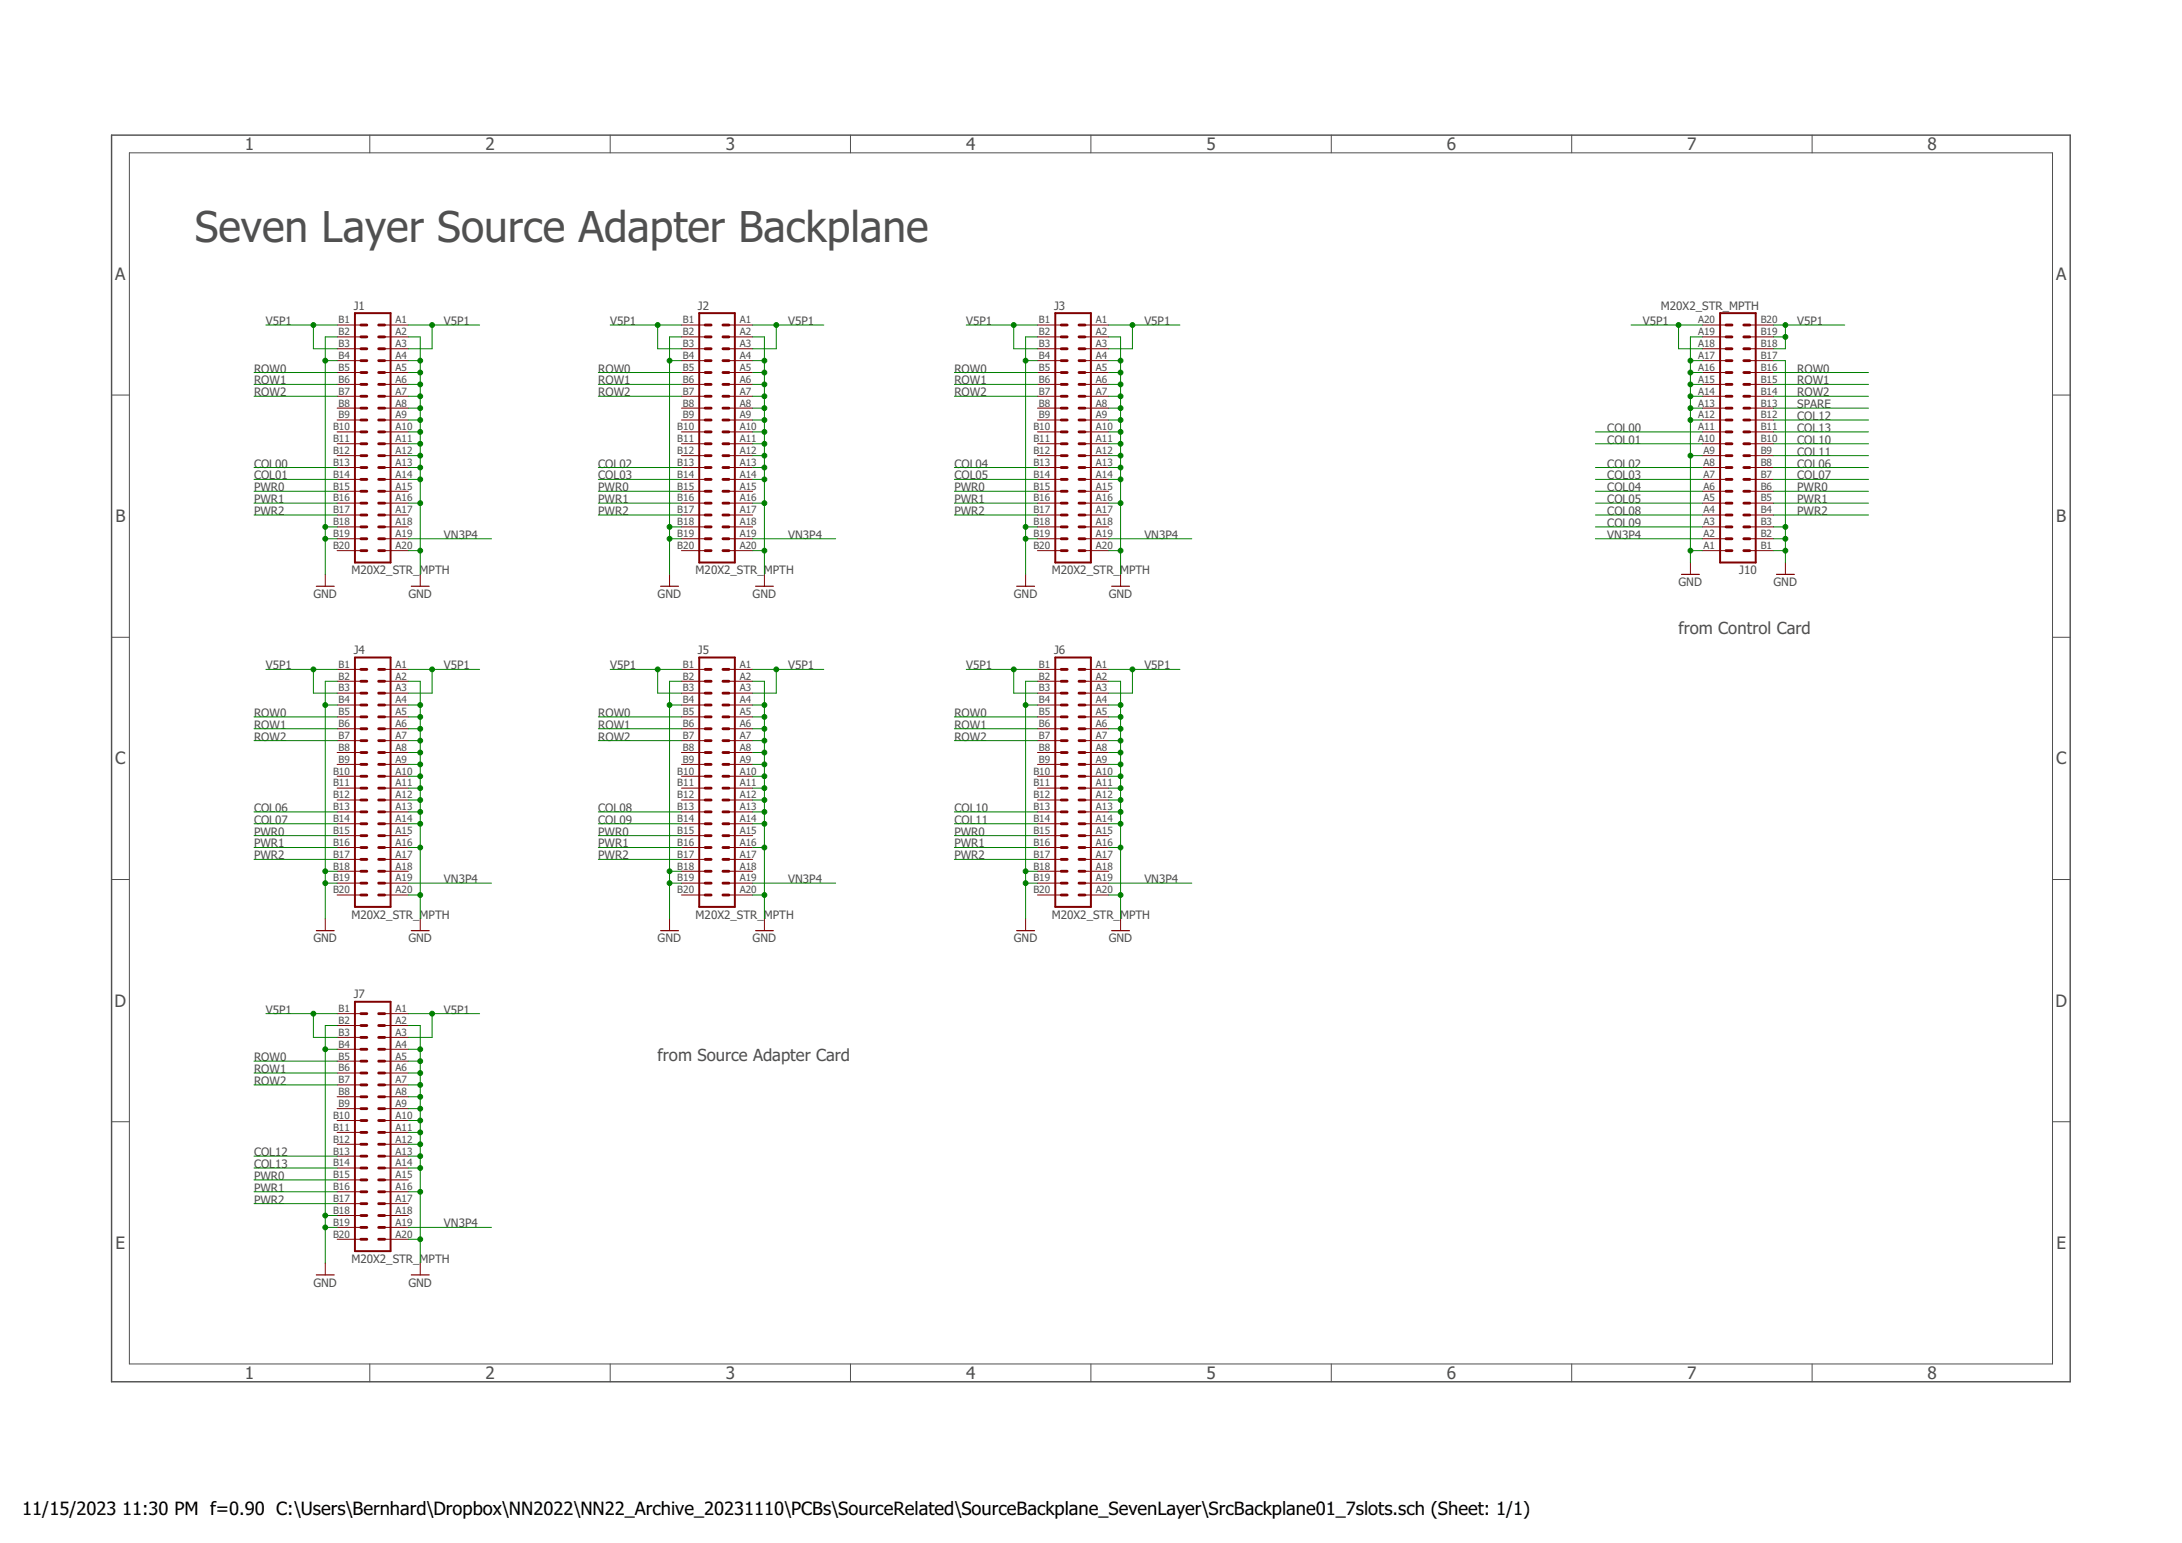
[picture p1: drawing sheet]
<svg xmlns="http://www.w3.org/2000/svg" width="420mm" height="297mm" viewBox="0 0 420 297" stroke-linecap="round" stroke-linejoin="round" font-family="sans-serif">
<path d="M21.5 26h377.1v240h-377.1z" fill="none" stroke="#505050" stroke-width=".28"/>
<g fill="none" stroke="#505050" stroke-width=".19">
<path d="M24.9 29.4h370.3v233.2h-370.3zM71.2 26v3.4M117.5 26v3.4M163.8 26v3.4M210.1 26v3.4M256.3 26v3.4M302.6 26v3.4M348.9 26v3.4M21.5 76.1h3.4M395.2 76.1h3.4M21.5 122.7h3.4M395.2 122.7h3.4"/>
<path d="M21.5 169.3h3.4M395.2 169.3h3.4M21.5 215.9h3.4M395.2 215.9h3.4M71.2 262.6v3.4M117.5 262.6v3.4M163.8 262.6v3.4M210.1 262.6v3.4M256.3 262.6v3.4M302.6 262.6v3.4M348.9 262.6v3.4"/>
</g>
<g fill="none" stroke="#800000" stroke-width=".55">
<path d="M69.5 78.6h1.1M69.5 76.3h1.1M69.5 74h1.1M69.5 71.7h1.1M69.5 69.4h1.1M69.5 67.1h1.1M69.5 64.9h1.1M69.5 62.6h1.1M72.9 78.6h1.2M72.9 76.3h1.2M72.9 74h1.2M72.9 71.7h1.2"/>
<path d="M72.9 69.4h1.2M72.9 67.1h1.2M72.9 64.9h1.2M72.9 62.6h1.2M135.8 78.6h1.1M135.8 76.3h1.1M135.8 74h1.1M135.8 71.7h1.1M135.8 69.4h1.1M135.8 67.1h1.1M135.8 64.9h1.1M135.8 62.6h1.1"/>
<path d="M139.2 78.6h1.2M139.2 76.3h1.2M139.2 74h1.2M139.2 71.7h1.2M139.2 69.4h1.2M139.2 67.1h1.2M139.2 64.9h1.2M139.2 62.6h1.2M204.3 78.6h1.2M204.3 76.3h1.2M204.3 74h1.2M204.3 71.7h1.2"/>
<path d="M204.3 69.4h1.2M204.3 67.1h1.2M204.3 64.9h1.2M204.3 62.6h1.2M207.8 78.6h1.1M207.8 76.3h1.1M207.8 74h1.1M207.8 71.7h1.1M207.8 69.4h1.1M207.8 67.1h1.1M207.8 64.9h1.1M207.8 62.6h1.1"/>
<path d="M332.4 78.6h1.1M332.4 76.3h1.1M332.4 74h1.1M332.4 71.7h1.1M332.4 69.4h1.1M332.4 67.1h1.1M332.4 64.9h1.1M332.4 62.6h1.1M335.8 78.6h1.1M335.8 76.3h1.1M335.8 74h1.1M335.8 71.7h1.1"/>
<path d="M335.8 69.4h1.1M335.8 67.1h1.1M335.8 64.9h1.1M335.8 62.6h1.1M69.5 99.1h1.1M69.5 96.9h1.1M69.5 94.6h1.1M69.5 92.3h1.1M69.5 90h1.1M69.5 87.7h1.1M69.5 85.4h1.1M69.5 80.9h1.1"/>
<path d="M69.5 83.1h1.1M72.9 99.1h1.2M72.9 96.9h1.2M72.9 94.6h1.2M72.9 92.3h1.2M72.9 90h1.2M72.9 87.7h1.2M72.9 85.4h1.2M72.9 80.9h1.2M72.9 83.1h1.2M135.8 99.1h1.1M135.8 96.9h1.1"/>
<path d="M135.8 94.6h1.1M135.8 92.3h1.1M135.8 90h1.1M135.8 87.7h1.1M135.8 85.4h1.1M135.8 80.9h1.1M135.8 83.1h1.1M139.2 99.1h1.2M139.2 96.9h1.2M139.2 94.6h1.2M139.2 92.3h1.2M139.2 90h1.2"/>
<path d="M139.2 87.7h1.2M139.2 85.4h1.2M139.2 80.9h1.2M139.2 83.1h1.2M204.3 99.1h1.2M204.3 96.9h1.2M204.3 94.6h1.2M204.3 92.3h1.2M204.3 90h1.2M204.3 87.7h1.2M204.3 85.4h1.2M204.3 80.9h1.2"/>
<path d="M204.3 83.1h1.2M207.8 99.1h1.1M207.8 96.9h1.1M207.8 94.6h1.1M207.8 92.3h1.1M207.8 90h1.1M207.8 87.7h1.1M207.8 85.4h1.1M207.8 80.9h1.1M207.8 83.1h1.1M332.4 99.1h1.1M332.4 96.9h1.1"/>
<path d="M332.4 94.6h1.1M332.4 92.3h1.1M332.4 90h1.1M332.4 87.7h1.1M332.4 85.4h1.1M332.4 80.9h1.1M332.4 83.1h1.1M335.8 99.1h1.1M335.8 96.9h1.1M335.8 94.6h1.1M335.8 92.3h1.1M335.8 90h1.1"/>
<path d="M335.8 87.7h1.1M335.8 85.4h1.1M335.8 80.9h1.1M335.8 83.1h1.1M69.5 101.4h1.1M69.5 103.7h1.1M69.5 106h1.1M72.9 101.4h1.2M72.9 103.7h1.2M72.9 106h1.2M135.8 101.4h1.1M135.8 103.7h1.1"/>
<path d="M135.8 106h1.1M139.2 101.4h1.2M139.2 103.7h1.2M139.2 106h1.2M204.3 101.4h1.2M204.3 103.7h1.2M204.3 106h1.2M207.8 101.4h1.1M207.8 103.7h1.1M207.8 106h1.1M332.4 101.4h1.1M332.4 103.7h1.1"/>
<path d="M332.4 106h1.1M335.8 101.4h1.1M335.8 103.7h1.1M335.8 106h1.1M69.5 133.4h1.1M69.5 131.1h1.1M69.5 128.9h1.1M69.5 135.7h1.1M69.5 138h1.1M72.9 133.4h1.2M72.9 131.1h1.2M72.9 128.9h1.2"/>
<path d="M72.9 135.7h1.2M72.9 138h1.2M135.8 133.4h1.1M135.8 131.1h1.1M135.8 128.9h1.1M135.8 135.7h1.1M135.8 138h1.1M139.2 133.4h1.2M139.2 131.1h1.2M139.2 128.9h1.2M139.2 135.7h1.2M139.2 138h1.2"/>
<path d="M204.3 133.4h1.2M204.3 131.1h1.2M204.3 128.9h1.2M204.3 135.7h1.2M204.3 138h1.2M207.8 133.4h1.1M207.8 131.1h1.1M207.8 128.9h1.1M207.8 135.7h1.1M207.8 138h1.1M69.5 140.3h1.1M69.5 142.6h1.1"/>
<path d="M69.5 144.9h1.1M69.5 147.2h1.1M69.5 149.4h1.1M69.5 156.3h1.1M69.5 154h1.1M69.5 151.7h1.1M69.5 158.6h1.1M72.9 140.3h1.2M72.9 142.6h1.2M72.9 144.9h1.2M72.9 147.2h1.2M72.9 149.4h1.2"/>
<path d="M72.9 156.3h1.2M72.9 154h1.2M72.9 151.7h1.2M72.9 158.6h1.2M135.8 140.3h1.1M135.8 142.6h1.1M135.8 144.9h1.1M135.8 147.2h1.1M135.8 149.4h1.1M135.8 156.3h1.1M135.8 154h1.1M135.8 151.7h1.1"/>
<path d="M135.8 158.6h1.1M139.2 140.3h1.2M139.2 142.6h1.2M139.2 144.9h1.2M139.2 147.2h1.2M139.2 149.4h1.2M139.2 156.3h1.2M139.2 154h1.2M139.2 151.7h1.2M139.2 158.6h1.2M204.3 140.3h1.2M204.3 142.6h1.2"/>
<path d="M204.3 144.9h1.2M204.3 147.2h1.2M204.3 149.4h1.2M204.3 156.3h1.2M204.3 154h1.2M204.3 151.7h1.2M204.3 158.6h1.2M207.8 140.3h1.1M207.8 142.6h1.1M207.8 144.9h1.1M207.8 147.2h1.1M207.8 149.4h1.1"/>
<path d="M207.8 156.3h1.1M207.8 154h1.1M207.8 151.7h1.1M207.8 158.6h1.1M69.5 160.9h1.1M69.5 163.2h1.1M69.5 165.4h1.1M69.5 167.7h1.1M69.5 170h1.1M69.5 172.3h1.1M72.9 160.9h1.2M72.9 163.2h1.2"/>
<path d="M72.9 165.4h1.2M72.9 167.7h1.2M72.9 170h1.2M72.9 172.3h1.2M135.8 160.9h1.1M135.8 163.2h1.1M135.8 165.4h1.1M135.8 167.7h1.1M135.8 170h1.1M135.8 172.3h1.1M139.2 160.9h1.2M139.2 163.2h1.2"/>
<path d="M139.2 165.4h1.2M139.2 167.7h1.2M139.2 170h1.2M139.2 172.3h1.2M204.3 160.9h1.2M204.3 163.2h1.2M204.3 165.4h1.2M204.3 167.7h1.2M204.3 170h1.2M204.3 172.3h1.2M207.8 160.9h1.1M207.8 163.2h1.1"/>
<path d="M207.8 165.4h1.1M207.8 167.7h1.1M207.8 170h1.1M207.8 172.3h1.1M69.5 199.7h1.1M69.5 197.4h1.1M69.5 195.1h1.1M72.9 199.7h1.2M72.9 197.4h1.2M72.9 195.1h1.2M69.5 202h1.1M69.5 204.3h1.1"/>
<path d="M69.5 206.6h1.1M69.5 208.9h1.1M69.5 211.1h1.1M69.5 213.4h1.1M69.5 215.7h1.1M69.5 218h1.1M72.9 202h1.2M72.9 204.3h1.2M72.9 206.6h1.2M72.9 208.9h1.2M72.9 211.1h1.2M72.9 213.4h1.2"/>
<path d="M72.9 215.7h1.2M72.9 218h1.2M69.5 222.6h1.1M69.5 220.3h1.1M69.5 224.9h1.1M69.5 227.1h1.1M69.5 229.4h1.1M69.5 231.7h1.1M69.5 234h1.1M69.5 236.3h1.1M69.5 238.6h1.1M72.9 222.6h1.2"/>
<path d="M72.9 220.3h1.2M72.9 224.9h1.2M72.9 227.1h1.2M72.9 229.4h1.2M72.9 231.7h1.2M72.9 234h1.2M72.9 236.3h1.2M72.9 238.6h1.2"/>
</g>
<path d="M68.3 60.3h6.9v48h-6.9zM134.6 60.3h6.9v48h-6.9zM203.2 60.3h6.9v48h-6.9zM331.2 60.3h6.9v48h-6.9zM68.3 126.6h6.9v48h-6.9zM134.6 126.6h6.9v48h-6.9zM203.2 126.6h6.9v48h-6.9zM68.3 192.8h6.9v48.1h-6.9z" fill="none" stroke="#800000" stroke-width=".38"/>
<g fill="none" stroke="#800000" stroke-width=".19">
<path d="M64.9 78.6h4.6M64.9 76.3h4.6M64.9 74h4.6M64.9 71.7h4.6M64.9 69.4h4.6M64.9 67.1h4.6M64.9 64.9h4.6M64.9 62.6h4.6M74.1 78.6h4.5M74.1 76.3h4.5M74.1 74h4.5M74.1 71.7h4.5"/>
<path d="M74.1 69.4h4.5M74.1 67.1h4.5M74.1 64.9h4.5M74.1 62.6h4.5M131.2 78.6h4.6M131.2 76.3h4.6M131.2 74h4.6M131.2 71.7h4.6M131.2 69.4h4.6M131.2 67.1h4.6M131.2 64.9h4.6M131.2 62.6h4.6"/>
<path d="M140.4 78.6h4.5M140.4 76.3h4.5M140.4 74h4.5M140.4 71.7h4.5M140.4 69.4h4.5M140.4 67.1h4.5M140.4 64.9h4.5M140.4 62.6h4.5M199.8 78.6h4.5M199.8 76.3h4.5M199.8 74h4.5M199.8 71.7h4.5"/>
<path d="M199.8 69.4h4.5M199.8 67.1h4.5M199.8 64.9h4.5M199.8 62.6h4.5M208.9 78.6h4.6M208.9 76.3h4.6M208.9 74h4.6M208.9 71.7h4.6M208.9 69.4h4.6M208.9 67.1h4.6M208.9 64.9h4.6M208.9 62.6h4.6"/>
<path d="M327.8 78.6h4.6M327.8 76.3h4.6M327.8 74h4.6M327.8 71.7h4.6M327.8 69.4h4.6M327.8 67.1h4.6M327.8 64.9h4.6M327.8 62.6h4.6M336.9 78.6h4.6M336.9 76.3h4.6M336.9 74h4.6M336.9 71.7h4.6"/>
<path d="M336.9 69.4h4.6M336.9 67.1h4.6M336.9 64.9h4.6M336.9 62.6h4.6M64.9 99.1h4.6M64.9 96.9h4.6M64.9 94.6h4.6M64.9 92.3h4.6M64.9 90h4.6M64.9 87.7h4.6M64.9 85.4h4.6M64.9 83.1h4.6"/>
<path d="M64.9 80.9h4.6M74.1 99.1h4.5M74.1 96.9h4.5M74.1 94.6h4.5M74.1 92.3h4.5M74.1 90h4.5M74.1 87.7h4.5M74.1 85.4h4.5M74.1 83.1h4.5M74.1 80.9h4.5M131.2 99.1h4.6M131.2 96.9h4.6"/>
<path d="M131.2 94.6h4.6M131.2 92.3h4.6M131.2 90h4.6M131.2 87.7h4.6M131.2 85.4h4.6M131.2 83.1h4.6M131.2 80.9h4.6M140.4 99.1h4.5M140.4 96.9h4.5M140.4 94.6h4.5M140.4 92.3h4.5M140.4 90h4.5"/>
<path d="M140.4 87.7h4.5M140.4 85.4h4.5M140.4 83.1h4.5M140.4 80.9h4.5M199.8 99.1h4.5M199.8 96.9h4.5M199.8 94.6h4.5M199.8 92.3h4.5M199.8 90h4.5M199.8 87.7h4.5M199.8 85.4h4.5M199.8 83.1h4.5"/>
<path d="M199.8 80.9h4.5M208.9 99.1h4.6M208.9 96.9h4.6M208.9 94.6h4.6M208.9 92.3h4.6M208.9 90h4.6M208.9 87.7h4.6M208.9 85.4h4.6M208.9 83.1h4.6M208.9 80.9h4.6M327.8 99.1h4.6M327.8 96.9h4.6"/>
<path d="M327.8 94.6h4.6M327.8 92.3h4.6M327.8 90h4.6M327.8 87.7h4.6M327.8 85.4h4.6M327.8 83.1h4.6M327.8 80.9h4.6M336.9 99.1h4.6M336.9 96.9h4.6M336.9 94.6h4.6M336.9 92.3h4.6M336.9 90h4.6"/>
<path d="M336.9 87.7h4.6M336.9 85.4h4.6M336.9 83.1h4.6M336.9 80.9h4.6M62.6 110.6v2.3M64.9 106h4.6M64.9 103.7h4.6M64.9 101.4h4.6M74.1 106h4.5M74.1 103.7h4.5M74.1 101.4h4.5M80.9 110.6v2.3"/>
<path d="M128.9 110.6v2.3M131.2 106h4.6M131.2 103.7h4.6M131.2 101.4h4.6M140.4 106h4.5M140.4 103.7h4.5M140.4 101.4h4.5M147.2 110.6v2.3M197.5 110.6v2.3M199.8 106h4.5M199.8 103.7h4.5M199.8 101.4h4.5"/>
<path d="M208.9 106h4.6M208.9 103.7h4.6M208.9 101.4h4.6M215.8 110.6v2.3M325.5 108.3v2.3M327.8 106h4.6M327.8 103.7h4.6M327.8 101.4h4.6M336.9 106h4.6M336.9 103.7h4.6M336.9 101.4h4.6M343.8 108.3v2.3"/>
<path d="M64.9 128.9h4.6M64.9 131.1h4.6M64.9 133.4h4.6M64.9 135.7h4.6M64.9 138h4.6M74.1 128.9h4.5M74.1 131.1h4.5M74.1 133.4h4.5M74.1 135.7h4.5M74.1 138h4.5M131.2 128.9h4.6M131.2 131.1h4.6"/>
<path d="M131.2 133.4h4.6M131.2 135.7h4.6M131.2 138h4.6M140.4 128.9h4.5M140.4 131.1h4.5M140.4 133.4h4.5M140.4 135.7h4.5M140.4 138h4.5M199.8 128.9h4.5M199.8 131.1h4.5M199.8 133.4h4.5M199.8 135.7h4.5"/>
<path d="M199.8 138h4.5M208.9 128.9h4.6M208.9 131.1h4.6M208.9 133.4h4.6M208.9 135.7h4.6M208.9 138h4.6M64.9 140.3h4.6M64.9 142.6h4.6M64.9 144.9h4.6M64.9 147.2h4.6M64.9 149.4h4.6M64.9 151.7h4.6"/>
<path d="M64.9 154h4.6M64.9 156.3h4.6M64.9 158.6h4.6M74.1 140.3h4.5M74.1 142.6h4.5M74.1 144.9h4.5M74.1 147.2h4.5M74.1 149.4h4.5M74.1 151.7h4.5M74.1 154h4.5M74.1 156.3h4.5M74.1 158.6h4.5"/>
<path d="M131.2 140.3h4.6M131.2 142.6h4.6M131.2 144.9h4.6M131.2 147.2h4.6M131.2 149.4h4.6M131.2 151.7h4.6M131.2 154h4.6M131.2 156.3h4.6M131.2 158.6h4.6M140.4 140.3h4.5M140.4 142.6h4.5M140.4 144.9h4.5"/>
<path d="M140.4 147.2h4.5M140.4 149.4h4.5M140.4 151.7h4.5M140.4 154h4.5M140.4 156.3h4.5M140.4 158.6h4.5M199.8 140.3h4.5M199.8 142.6h4.5M199.8 144.9h4.5M199.8 147.2h4.5M199.8 149.4h4.5M199.8 151.7h4.5"/>
<path d="M199.8 154h4.5M199.8 156.3h4.5M199.8 158.6h4.5M208.9 140.3h4.6M208.9 142.6h4.6M208.9 144.9h4.6M208.9 147.2h4.6M208.9 149.4h4.6M208.9 151.7h4.6M208.9 154h4.6M208.9 156.3h4.6M208.9 158.6h4.6"/>
<path d="M62.6 176.9v2.3M64.9 160.9h4.6M64.9 163.2h4.6M64.9 165.4h4.6M64.9 167.7h4.6M64.9 170h4.6M64.9 172.3h4.6M74.1 160.9h4.5M74.1 163.2h4.5M74.1 165.4h4.5M74.1 167.7h4.5M74.1 170h4.5"/>
<path d="M74.1 172.3h4.5M80.9 176.9v2.3M128.9 176.9v2.3M131.2 160.9h4.6M131.2 163.2h4.6M131.2 165.4h4.6M131.2 167.7h4.6M131.2 170h4.6M131.2 172.3h4.6M140.4 160.9h4.5M140.4 163.2h4.5M140.4 165.4h4.5"/>
<path d="M140.4 167.7h4.5M140.4 170h4.5M140.4 172.3h4.5M147.2 176.9v2.3M197.5 176.9v2.3M199.8 160.9h4.5M199.8 163.2h4.5M199.8 165.4h4.5M199.8 167.7h4.5M199.8 170h4.5M199.8 172.3h4.5M208.9 160.9h4.6"/>
<path d="M208.9 163.2h4.6M208.9 165.4h4.6M208.9 167.7h4.6M208.9 170h4.6M208.9 172.3h4.6M215.8 176.9v2.3M64.9 195.1h4.6M64.9 197.4h4.6M64.9 199.7h4.6M74.1 195.1h4.5M74.1 197.4h4.5M74.1 199.7h4.5"/>
<path d="M64.9 202h4.6M64.9 204.3h4.6M64.9 206.6h4.6M64.9 208.9h4.6M64.9 211.1h4.6M64.9 213.4h4.6M64.9 215.7h4.6M64.9 218h4.6M74.1 202h4.5M74.1 204.3h4.5M74.1 206.6h4.5M74.1 208.9h4.5"/>
<path d="M74.1 211.1h4.5M74.1 213.4h4.5M74.1 215.7h4.5M74.1 218h4.5M64.9 220.3h4.6M64.9 222.6h4.6M64.9 224.9h4.6M64.9 227.1h4.6M64.9 229.4h4.6M64.9 231.7h4.6M64.9 234h4.6M64.9 236.3h4.6"/>
<path d="M64.9 238.6h4.6M74.1 220.3h4.5M74.1 222.6h4.5M74.1 224.9h4.5M74.1 227.1h4.5M74.1 229.4h4.5M74.1 231.7h4.5M74.1 234h4.5M74.1 236.3h4.5M74.1 238.6h4.5M62.6 243.1v2.3M80.9 243.1v2.3"/>
</g>
<g fill="none" stroke="#800000" stroke-width=".23">
<path d="M60.9 112.9h3.4M79.2 112.9h3.4M127.2 112.9h3.4M145.5 112.9h3.4M195.8 112.9h3.4M214.1 112.9h3.4M323.8 110.6h3.4M342.1 110.6h3.4M60.9 179.2h3.4M79.2 179.2h3.4M127.2 179.2h3.4M145.5 179.2h3.4"/>
<path d="M195.8 179.2h3.4M214.1 179.2h3.4M60.9 245.4h3.4M79.2 245.4h3.4"/>
</g>
<g fill="none" stroke="#008000" stroke-width=".19">
<path d="M48.9 71.7h16M48.9 74h16M48.9 76.3h16M51.2 62.6h13.7M60.3 62.6v4.5h4.6M62.6 69.4h2.3M64.9 64.9h-2.3v45.7M78.6 64.9h2.3v45.7M78.6 69.4h2.3M78.6 71.7h2.3M78.6 74h2.3M78.6 76.3h2.3"/>
<path d="M78.6 78.6h2.3M78.6 62.6h13.8M83.2 62.6v4.5h-4.6M115.2 71.7h16M115.2 74h16M115.2 76.3h16M117.5 62.6h13.7M126.6 62.6v4.5h4.6M128.9 69.4h2.3M131.2 64.9h-2.3v45.7M144.9 64.9h2.3v45.7M144.9 69.4h2.3"/>
<path d="M144.9 71.7h2.3M144.9 74h2.3M144.9 76.3h2.3M144.9 78.6h2.3M144.9 62.6h13.7M149.5 62.6v4.5h-4.6M183.8 71.7h16M183.8 74h16M183.8 76.3h16M186.1 62.6h13.7M195.2 62.6v4.5h4.6M197.5 69.4h2.3"/>
<path d="M199.8 64.9h-2.3v45.7M213.5 64.9h2.3v45.7M213.5 69.4h2.3M213.5 71.7h2.3M213.5 74h2.3M213.5 76.3h2.3M213.5 78.6h2.3M213.5 62.6h13.7M218.1 62.6v4.5h-4.6M314.1 62.6h13.7M323.2 62.6v4.5h4.6M325.5 69.4h2.3"/>
<path d="M325.5 71.7h2.3M325.5 74h2.3M325.5 76.3h2.3M325.5 78.6h2.3M327.8 64.9h-2.3v43.4M341.5 64.9h2.3M341.5 69.4h2.3v38.9M341.5 71.7h18.3M341.5 74h18.3M341.5 76.3h18.3M341.5 78.6h18.3M341.5 62.6h13.7"/>
<path d="M343.8 62.6v4.5h-2.3M48.9 90h16M48.9 96.9h16M48.9 92.3h16M48.9 94.6h16M48.9 99.1h16M78.6 87.7h2.3M78.6 80.9h2.3M78.6 85.4h2.3M78.6 90h2.3M78.6 96.9h2.3M78.6 92.3h2.3"/>
<path d="M78.6 83.1h2.3M115.2 90h16M115.2 96.9h16M115.2 92.3h16M115.2 94.6h16M115.2 99.1h16M144.9 87.7h2.3M144.9 80.9h2.3M144.9 85.4h2.3M144.9 90h2.3M144.9 96.9h2.3M144.9 92.3h2.3"/>
<path d="M144.9 83.1h2.3M183.8 90h16M183.8 96.9h16M183.8 92.3h16M183.8 94.6h16M183.8 99.1h16M213.5 87.7h2.3M213.5 80.9h2.3M213.5 85.4h2.3M213.5 90h2.3M213.5 96.9h2.3M213.5 92.3h2.3"/>
<path d="M213.5 83.1h2.3M307.2 85.4h20.6M307.2 90h20.6M307.2 96.9h20.6M307.2 92.3h20.6M307.2 83.1h20.6M307.2 94.6h20.6M307.2 99.1h20.6M325.5 87.7h2.3M325.5 80.9h2.3M341.5 87.7h18.3M341.5 80.9h18.3"/>
<path d="M341.5 85.4h18.3M341.5 90h18.3M341.5 96.9h18.3M341.5 92.3h18.3M341.5 83.1h18.3M341.5 94.6h18.3M341.5 99.1h18.3M62.6 101.4h2.3M62.6 103.7h2.3M78.6 106h2.3M78.6 103.7h16M128.9 101.4h2.3"/>
<path d="M128.9 103.7h2.3M144.9 106h2.3M144.9 103.7h16M197.5 101.4h2.3M197.5 103.7h2.3M213.5 106h2.3M213.5 103.7h16M307.2 101.4h20.6M307.2 103.7h20.6M325.5 106h2.3M341.5 106h2.3M341.5 101.4h2.3"/>
<path d="M341.5 103.7h2.3M48.9 138h16M51.2 128.9h13.7M60.3 128.9v4.5h4.6M62.6 135.7h2.3M64.9 131.1h-2.3v45.8M78.6 131.1h2.3v45.8M78.6 135.7h2.3M78.6 138h2.3M78.6 128.9h13.8M83.2 128.9v4.5h-4.6M115.2 138h16"/>
<path d="M117.5 128.9h13.7M126.6 128.9v4.5h4.6M128.9 135.7h2.3M131.2 131.1h-2.3v45.8M144.9 131.1h2.3v45.8M144.9 135.7h2.3M144.9 138h2.3M144.9 128.9h13.7M149.5 128.9v4.5h-4.6M183.8 138h16M186.1 128.9h13.7M195.2 128.9v4.5h4.6"/>
<path d="M197.5 135.7h2.3M199.8 131.1h-2.3v45.8M213.5 131.1h2.3v45.8M213.5 135.7h2.3M213.5 138h2.3M213.5 128.9h13.7M218.1 128.9v4.5h-4.6M48.9 140.3h16M48.9 142.6h16M48.9 156.3h16M48.9 158.6h16M78.6 140.3h2.3"/>
<path d="M78.6 142.6h2.3M78.6 151.7h2.3M78.6 156.3h2.3M78.6 158.6h2.3M78.6 149.4h2.3M78.6 147.2h2.3M78.6 144.9h2.3M78.6 154h2.3M115.2 140.3h16M115.2 142.6h16M115.2 156.3h16M115.2 158.6h16"/>
<path d="M144.9 140.3h2.3M144.9 142.6h2.3M144.9 151.7h2.3M144.9 156.3h2.3M144.9 158.6h2.3M144.9 149.4h2.3M144.9 147.2h2.3M144.9 144.9h2.3M144.9 154h2.3M183.8 140.3h16M183.8 142.6h16M183.8 156.3h16"/>
<path d="M183.8 158.6h16M213.5 140.3h2.3M213.5 142.6h2.3M213.5 151.7h2.3M213.5 156.3h2.3M213.5 158.6h2.3M213.5 149.4h2.3M213.5 147.2h2.3M213.5 144.9h2.3M213.5 154h2.3M48.9 163.2h16M48.9 160.9h16"/>
<path d="M48.9 165.4h16M62.6 170h2.3M62.6 167.7h2.3M78.6 170h16M78.6 163.2h2.3M78.6 172.3h2.3M115.2 163.2h16M115.2 160.9h16M115.2 165.4h16M128.9 170h2.3M128.9 167.7h2.3M144.9 170h16"/>
<path d="M144.9 163.2h2.3M144.9 172.3h2.3M183.8 163.2h16M183.8 160.9h16M183.8 165.4h16M197.5 170h2.3M197.5 167.7h2.3M213.5 170h16M213.5 163.2h2.3M213.5 172.3h2.3M51.2 195.1h13.7M60.3 195.1v4.6h4.6"/>
<path d="M64.9 197.4h-2.3v45.7M78.6 197.4h2.3v45.7M78.6 195.1h13.8M83.2 195.1v4.6h-4.6M48.9 206.6h16M48.9 208.9h16M48.9 204.3h16M62.6 202h2.3M78.6 202h2.3M78.6 206.6h2.3M78.6 208.9h2.3M78.6 218h2.3"/>
<path d="M78.6 204.3h2.3M78.6 215.7h2.3M78.6 213.4h2.3M78.6 211.1h2.3M48.9 222.6h16M48.9 229.4h16M48.9 224.9h16M48.9 227.1h16M48.9 231.7h16M62.6 236.3h2.3M62.6 234h2.3M78.6 236.3h16"/>
<path d="M78.6 222.6h2.3M78.6 229.4h2.3M78.6 238.6h2.3M78.6 224.9h2.3M78.6 220.3h2.3"/>
</g>
<g fill="#008000" stroke="#008000" stroke-width=".19">
<circle cx="325.5" cy="106" r=".47"/>
<circle cx="325.5" cy="87.7" r=".47"/>
<circle cx="325.5" cy="69.4" r=".47"/>
<circle cx="325.5" cy="71.7" r=".47"/>
<circle cx="325.5" cy="74" r=".47"/>
<circle cx="325.5" cy="76.3" r=".47"/>
<circle cx="325.5" cy="78.6" r=".47"/>
<circle cx="325.5" cy="80.9" r=".47"/>
<circle cx="343.8" cy="103.7" r=".47"/>
<circle cx="343.8" cy="106" r=".47"/>
<circle cx="343.8" cy="101.4" r=".47"/>
<circle cx="62.6" cy="103.7" r=".47"/>
<circle cx="62.6" cy="101.4" r=".47"/>
<circle cx="62.6" cy="69.4" r=".47"/>
<circle cx="80.9" cy="74" r=".47"/>
<circle cx="80.9" cy="76.3" r=".47"/>
<circle cx="80.9" cy="85.4" r=".47"/>
<circle cx="80.9" cy="90" r=".47"/>
<circle cx="80.9" cy="96.9" r=".47"/>
<circle cx="80.9" cy="106" r=".47"/>
<circle cx="80.9" cy="69.4" r=".47"/>
<circle cx="80.9" cy="71.7" r=".47"/>
<circle cx="80.9" cy="92.3" r=".47"/>
<circle cx="80.9" cy="83.1" r=".47"/>
<circle cx="80.9" cy="80.9" r=".47"/>
<circle cx="80.9" cy="78.6" r=".47"/>
<circle cx="80.9" cy="87.7" r=".47"/>
<circle cx="128.9" cy="103.7" r=".47"/>
<circle cx="128.9" cy="101.4" r=".47"/>
<circle cx="128.9" cy="69.4" r=".47"/>
<circle cx="147.2" cy="74" r=".47"/>
<circle cx="147.2" cy="76.3" r=".47"/>
<circle cx="147.2" cy="85.4" r=".47"/>
<circle cx="147.2" cy="90" r=".47"/>
<circle cx="147.2" cy="96.9" r=".47"/>
<circle cx="147.2" cy="106" r=".47"/>
<circle cx="147.2" cy="69.4" r=".47"/>
<circle cx="147.2" cy="71.7" r=".47"/>
<circle cx="147.2" cy="92.3" r=".47"/>
<circle cx="147.2" cy="83.1" r=".47"/>
<circle cx="147.2" cy="80.9" r=".47"/>
<circle cx="147.2" cy="78.6" r=".47"/>
<circle cx="147.2" cy="87.7" r=".47"/>
<circle cx="197.5" cy="103.7" r=".47"/>
<circle cx="197.5" cy="101.4" r=".47"/>
<circle cx="197.5" cy="69.4" r=".47"/>
<circle cx="215.8" cy="74" r=".47"/>
<circle cx="215.8" cy="76.3" r=".47"/>
<circle cx="215.8" cy="85.4" r=".47"/>
<circle cx="215.8" cy="90" r=".47"/>
<circle cx="215.8" cy="96.9" r=".47"/>
<circle cx="215.8" cy="106" r=".47"/>
<circle cx="215.8" cy="69.4" r=".47"/>
<circle cx="215.8" cy="71.7" r=".47"/>
<circle cx="215.8" cy="92.3" r=".47"/>
<circle cx="215.8" cy="83.1" r=".47"/>
<circle cx="215.8" cy="80.9" r=".47"/>
<circle cx="215.8" cy="78.6" r=".47"/>
<circle cx="215.8" cy="87.7" r=".47"/>
<circle cx="62.6" cy="170" r=".47"/>
<circle cx="62.6" cy="167.7" r=".47"/>
<circle cx="62.6" cy="135.7" r=".47"/>
<circle cx="80.9" cy="140.3" r=".47"/>
<circle cx="80.9" cy="142.6" r=".47"/>
<circle cx="80.9" cy="151.7" r=".47"/>
<circle cx="80.9" cy="156.3" r=".47"/>
<circle cx="80.9" cy="163.2" r=".47"/>
<circle cx="80.9" cy="172.3" r=".47"/>
<circle cx="80.9" cy="135.7" r=".47"/>
<circle cx="80.9" cy="138" r=".47"/>
<circle cx="80.9" cy="158.6" r=".47"/>
<circle cx="80.9" cy="149.4" r=".47"/>
<circle cx="80.9" cy="147.2" r=".47"/>
<circle cx="80.9" cy="144.9" r=".47"/>
<circle cx="80.9" cy="154" r=".47"/>
<circle cx="128.9" cy="170" r=".47"/>
<circle cx="128.9" cy="167.7" r=".47"/>
<circle cx="128.9" cy="135.7" r=".47"/>
<circle cx="147.2" cy="140.3" r=".47"/>
<circle cx="147.2" cy="142.6" r=".47"/>
<circle cx="147.2" cy="151.7" r=".47"/>
<circle cx="147.2" cy="156.3" r=".47"/>
<circle cx="147.2" cy="163.2" r=".47"/>
<circle cx="147.2" cy="172.3" r=".47"/>
<circle cx="147.2" cy="135.7" r=".47"/>
<circle cx="147.2" cy="138" r=".47"/>
<circle cx="147.2" cy="158.6" r=".47"/>
<circle cx="147.2" cy="149.4" r=".47"/>
<circle cx="147.2" cy="147.2" r=".47"/>
<circle cx="147.2" cy="144.9" r=".47"/>
<circle cx="147.2" cy="154" r=".47"/>
<circle cx="197.5" cy="170" r=".47"/>
<circle cx="197.5" cy="167.7" r=".47"/>
<circle cx="197.5" cy="135.7" r=".47"/>
<circle cx="215.8" cy="140.3" r=".47"/>
<circle cx="215.8" cy="142.6" r=".47"/>
<circle cx="215.8" cy="151.7" r=".47"/>
<circle cx="215.8" cy="156.3" r=".47"/>
<circle cx="215.8" cy="163.2" r=".47"/>
<circle cx="215.8" cy="172.3" r=".47"/>
<circle cx="215.8" cy="135.7" r=".47"/>
<circle cx="215.8" cy="138" r=".47"/>
<circle cx="215.8" cy="158.6" r=".47"/>
<circle cx="215.8" cy="149.4" r=".47"/>
<circle cx="215.8" cy="147.2" r=".47"/>
<circle cx="215.8" cy="144.9" r=".47"/>
<circle cx="215.8" cy="154" r=".47"/>
<circle cx="62.6" cy="236.3" r=".47"/>
<circle cx="62.6" cy="234" r=".47"/>
<circle cx="62.6" cy="202" r=".47"/>
<circle cx="80.9" cy="206.6" r=".47"/>
<circle cx="80.9" cy="208.9" r=".47"/>
<circle cx="80.9" cy="218" r=".47"/>
<circle cx="80.9" cy="222.6" r=".47"/>
<circle cx="80.9" cy="229.4" r=".47"/>
<circle cx="80.9" cy="238.6" r=".47"/>
<circle cx="80.9" cy="202" r=".47"/>
<circle cx="80.9" cy="204.3" r=".47"/>
<circle cx="80.9" cy="224.9" r=".47"/>
<circle cx="80.9" cy="215.7" r=".47"/>
<circle cx="80.9" cy="213.4" r=".47"/>
<circle cx="80.9" cy="211.1" r=".47"/>
<circle cx="80.9" cy="220.3" r=".47"/>
<circle cx="60.3" cy="62.6" r=".47"/>
<circle cx="83.2" cy="62.6" r=".47"/>
<circle cx="126.6" cy="62.6" r=".47"/>
<circle cx="149.5" cy="62.6" r=".47"/>
<circle cx="195.2" cy="62.6" r=".47"/>
<circle cx="218.1" cy="62.6" r=".47"/>
<circle cx="60.3" cy="128.9" r=".47"/>
<circle cx="83.2" cy="128.9" r=".47"/>
<circle cx="343.8" cy="62.6" r=".47"/>
<circle cx="343.8" cy="64.9" r=".47"/>
<circle cx="323.2" cy="62.6" r=".47"/>
<circle cx="126.6" cy="128.9" r=".47"/>
<circle cx="149.5" cy="128.9" r=".47"/>
<circle cx="195.2" cy="128.9" r=".47"/>
<circle cx="218.1" cy="128.9" r=".47"/>
<circle cx="60.3" cy="195.1" r=".47"/>
<circle cx="83.2" cy="195.1" r=".47"/>
</g>
<text font-size="8.2" fill="#505050" x="37.5" y="46.6">Seven Layer Source Adapter Backplane</text>
<g font-size="3.5">
<text x="4.3" y="291.7">11/15/2023</text>
<text x="23.5" y="291.7">11:30 PM f=0.90 C:\Users\Bernhard\Dropbox\NN2022\NN22_Archive_20231110\PCBs\SourceRelated\SourceBackplane_SevenLayer\SrcBackplane01_7slots.sch (Sheet: 1/1)</text>
</g>
<g font-size="3.3" fill="#505050">
<text x="47.2" y="28.9">1</text>
<text x="93.5" y="28.9">2</text>
<text x="139.7" y="28.9">3</text>
<text x="186" y="28.9">4</text>
<text x="232.3" y="28.9">5</text>
<text x="278.6" y="28.9">6</text>
<text x="324.9" y="28.9">7</text>
<text x="371.2" y="28.9">8</text>
<text x="22.2" y="53.9">A</text>
<text x="395.9" y="53.9">A</text>
<text x="22.2" y="100.5">B</text>
<text x="396" y="100.5">B</text>
<text x="22.2" y="147.2">C</text>
<text x="395.9" y="147.2">C</text>
<text x="22.1" y="193.8">D</text>
<text x="395.8" y="193.8">D</text>
<text x="22.3" y="240.4">E</text>
<text x="396" y="240.4">E</text>
<text x="47.2" y="265.5">1</text>
<text x="93.5" y="265.5">2</text>
<text x="139.7" y="265.5">3</text>
<text x="186" y="265.5">4</text>
<text x="232.3" y="265.5">5</text>
<text x="278.6" y="265.5">6</text>
<text x="324.9" y="265.5">7</text>
<text x="371.2" y="265.5">8</text>
</g>
<g font-size="3.2" fill="#505050">
<text x="323.2" y="122">from Control Card</text>
<text x="126.6" y="204.3">from Source Adapter Card</text>
</g>
<g font-size="2.2" fill="#505050">
<text x="68.1" y="59.6">J1</text>
<text x="134.4" y="59.6">J2</text>
<text x="203" y="59.6">J3</text>
<text x="319.8" y="59.6">M20X2_STR_MPTH</text>
<text x="51.2" y="62.6">V5P1</text>
<text x="85.5" y="62.6">V5P1</text>
<text x="117.5" y="62.6">V5P1</text>
<text x="151.8" y="62.6">V5P1</text>
<text x="186.1" y="62.6">V5P1</text>
<text x="220.3" y="62.6">V5P1</text>
<text x="316.4" y="62.6">V5P1</text>
<text x="346.1" y="62.6">V5P1</text>
<text x="48.9" y="71.7">ROW0</text>
<text x="115.2" y="71.7">ROW0</text>
<text x="183.8" y="71.7">ROW0</text>
<text x="346.1" y="71.7">ROW0</text>
<text x="48.9" y="74">ROW1</text>
<text x="48.9" y="76.3">ROW2</text>
<text x="115.2" y="74">ROW1</text>
<text x="115.2" y="76.3">ROW2</text>
<text x="183.8" y="74">ROW1</text>
<text x="183.8" y="76.3">ROW2</text>
<text x="346.1" y="74">ROW1</text>
<text x="346.1" y="76.3">ROW2</text>
<text x="309.5" y="83.1">COL00</text>
<text x="346.1" y="78.6">SPARE</text>
<text x="346.1" y="80.9">COL12</text>
<text x="346.1" y="83.1">COL13</text>
<text x="309.5" y="85.4">COL01</text>
<text x="346.1" y="85.4">COL10</text>
<text x="346.1" y="87.7">COL11</text>
<text x="48.9" y="94.6">PWR0</text>
<text x="48.9" y="92.3">COL01</text>
<text x="48.9" y="90">COL00</text>
<text x="115.2" y="94.6">PWR0</text>
<text x="115.2" y="92.3">COL03</text>
<text x="115.2" y="90">COL02</text>
<text x="183.8" y="94.6">PWR0</text>
<text x="183.8" y="92.3">COL05</text>
<text x="183.8" y="90">COL04</text>
<text x="309.5" y="94.6">COL04</text>
<text x="309.5" y="92.3">COL03</text>
<text x="309.5" y="90">COL02</text>
<text x="346.1" y="94.6">PWR0</text>
<text x="346.1" y="90">COL06</text>
<text x="346.1" y="92.3">COL07</text>
<text x="48.9" y="96.9">PWR1</text>
<text x="48.9" y="99.1">PWR2</text>
<text x="115.2" y="96.9">PWR1</text>
<text x="115.2" y="99.1">PWR2</text>
<text x="183.8" y="96.9">PWR1</text>
<text x="183.8" y="99.1">PWR2</text>
<text x="309.5" y="96.9">COL05</text>
<text x="309.5" y="99.1">COL08</text>
<text x="309.5" y="101.4">COL09</text>
<text x="346.1" y="96.9">PWR1</text>
<text x="346.1" y="99.1">PWR2</text>
<text x="85.5" y="103.7">VN3P4</text>
<text x="151.8" y="103.7">VN3P4</text>
<text x="220.3" y="103.7">VN3P4</text>
<text x="309.5" y="103.7">VN3P4</text>
<text x="67.7" y="110.6">M20X2_STR_MPTH</text>
<text x="133.9" y="110.6">M20X2_STR_MPTH</text>
<text x="202.5" y="110.6">M20X2_STR_MPTH</text>
<text x="323.2" y="112.9">GND</text>
<text x="334.9" y="110.6">J10</text>
<text x="341.5" y="112.9">GND</text>
<text x="60.3" y="115.1">GND</text>
<text x="78.6" y="115.1">GND</text>
<text x="126.6" y="115.1">GND</text>
<text x="144.9" y="115.1">GND</text>
<text x="195.2" y="115.1">GND</text>
<text x="213.5" y="115.1">GND</text>
<text x="68.1" y="125.9">J4</text>
<text x="134.4" y="125.9">J5</text>
<text x="203" y="125.9">J6</text>
<text x="51.2" y="128.9">V5P1</text>
<text x="85.5" y="128.9">V5P1</text>
<text x="117.5" y="128.9">V5P1</text>
<text x="151.8" y="128.9">V5P1</text>
<text x="186.1" y="128.9">V5P1</text>
<text x="220.3" y="128.9">V5P1</text>
<text x="48.9" y="138">ROW0</text>
<text x="48.9" y="140.3">ROW1</text>
<text x="48.9" y="142.6">ROW2</text>
<text x="115.2" y="138">ROW0</text>
<text x="115.2" y="140.3">ROW1</text>
<text x="115.2" y="142.6">ROW2</text>
<text x="183.8" y="138">ROW0</text>
<text x="183.8" y="140.3">ROW1</text>
<text x="183.8" y="142.6">ROW2</text>
<text x="48.9" y="160.9">PWR0</text>
<text x="48.9" y="156.3">COL06</text>
<text x="48.9" y="158.6">COL07</text>
<text x="115.2" y="160.9">PWR0</text>
<text x="115.2" y="156.3">COL08</text>
<text x="115.2" y="158.6">COL09</text>
<text x="183.8" y="160.9">PWR0</text>
<text x="183.8" y="156.3">COL10</text>
<text x="183.8" y="158.6">COL11</text>
<text x="48.9" y="163.1">PWR1</text>
<text x="48.9" y="165.4">PWR2</text>
<text x="115.2" y="163.1">PWR1</text>
<text x="115.2" y="165.4">PWR2</text>
<text x="183.8" y="163.1">PWR1</text>
<text x="183.8" y="165.4">PWR2</text>
<text x="85.5" y="170">VN3P4</text>
<text x="151.8" y="170">VN3P4</text>
<text x="220.3" y="170">VN3P4</text>
<text x="67.7" y="176.9">M20X2_STR_MPTH</text>
<text x="133.9" y="176.9">M20X2_STR_MPTH</text>
<text x="202.5" y="176.9">M20X2_STR_MPTH</text>
<text x="60.3" y="181.4">GND</text>
<text x="78.6" y="181.4">GND</text>
<text x="126.6" y="181.4">GND</text>
<text x="144.9" y="181.4">GND</text>
<text x="195.2" y="181.4">GND</text>
<text x="213.5" y="181.4">GND</text>
<text x="51.2" y="195.1">V5P1</text>
<text x="68.1" y="192.2">J7</text>
<text x="85.5" y="195.1">V5P1</text>
<text x="48.9" y="204.3">ROW0</text>
<text x="48.9" y="206.6">ROW1</text>
<text x="48.9" y="208.9">ROW2</text>
<text x="48.9" y="227.1">PWR0</text>
<text x="48.9" y="222.6">COL12</text>
<text x="48.9" y="224.9">COL13</text>
<text x="48.9" y="229.4">PWR1</text>
<text x="48.9" y="231.7">PWR2</text>
<text x="85.5" y="236.3">VN3P4</text>
<text x="67.7" y="243.1">M20X2_STR_MPTH</text>
<text x="60.3" y="247.7">GND</text>
<text x="78.6" y="247.7">GND</text>
</g>
<g font-size="1.9" fill="#505050">
<text x="65.2" y="62.3">B1</text>
<text x="65.2" y="64.5">B2</text>
<text x="76.2" y="62.3">A1</text>
<text x="76.2" y="64.5">A2</text>
<text x="131.5" y="62.3">B1</text>
<text x="131.5" y="64.5">B2</text>
<text x="142.4" y="62.3">A1</text>
<text x="142.4" y="64.5">A2</text>
<text x="200" y="62.3">B1</text>
<text x="200" y="64.5">B2</text>
<text x="211" y="62.3">A1</text>
<text x="211" y="64.5">A2</text>
<text x="327" y="64.5">A19</text>
<text x="327" y="62.3">A20</text>
<text x="339" y="64.5">B19</text>
<text x="339" y="62.3">B20</text>
<text x="65.2" y="66.8">B3</text>
<text x="65.2" y="69.1">B4</text>
<text x="65.2" y="71.4">B5</text>
<text x="76.2" y="66.8">A3</text>
<text x="76.2" y="69.1">A4</text>
<text x="76.2" y="71.4">A5</text>
<text x="131.5" y="66.8">B3</text>
<text x="131.5" y="69.1">B4</text>
<text x="131.5" y="71.4">B5</text>
<text x="142.4" y="66.8">A3</text>
<text x="142.4" y="69.1">A4</text>
<text x="142.4" y="71.4">A5</text>
<text x="200" y="66.8">B3</text>
<text x="200" y="69.1">B4</text>
<text x="200" y="71.4">B5</text>
<text x="211" y="66.8">A3</text>
<text x="211" y="69.1">A4</text>
<text x="211" y="71.4">A5</text>
<text x="327" y="71.4">A16</text>
<text x="327" y="69.1">A17</text>
<text x="327" y="66.8">A18</text>
<text x="339" y="71.4">B16</text>
<text x="339" y="69.1">B17</text>
<text x="339" y="66.8">B18</text>
<text x="65.2" y="73.7">B6</text>
<text x="65.2" y="76">B7</text>
<text x="76.2" y="73.7">A6</text>
<text x="76.2" y="76">A7</text>
<text x="131.5" y="73.7">B6</text>
<text x="131.5" y="76">B7</text>
<text x="142.4" y="73.7">A6</text>
<text x="142.4" y="76">A7</text>
<text x="200" y="73.7">B6</text>
<text x="200" y="76">B7</text>
<text x="211" y="73.7">A6</text>
<text x="211" y="76">A7</text>
<text x="327" y="76">A14</text>
<text x="327" y="73.7">A15</text>
<text x="339" y="76">B14</text>
<text x="339" y="73.7">B15</text>
<text x="64.1" y="82.8">B10</text>
<text x="65.2" y="78.3">B8</text>
<text x="65.2" y="80.5">B9</text>
<text x="76.2" y="78.3">A8</text>
<text x="76.2" y="80.5">A9</text>
<text x="76.2" y="82.8">A10</text>
<text x="130.4" y="82.8">B10</text>
<text x="131.5" y="78.3">B8</text>
<text x="131.5" y="80.5">B9</text>
<text x="142.4" y="78.3">A8</text>
<text x="142.4" y="80.5">A9</text>
<text x="142.4" y="82.8">A10</text>
<text x="199" y="82.8">B10</text>
<text x="200" y="78.3">B8</text>
<text x="200" y="80.5">B9</text>
<text x="211" y="78.3">A8</text>
<text x="211" y="80.5">A9</text>
<text x="211" y="82.8">A10</text>
<text x="327" y="82.8">A11</text>
<text x="327" y="80.5">A12</text>
<text x="327" y="78.3">A13</text>
<text x="339" y="82.8">B11</text>
<text x="339" y="80.5">B12</text>
<text x="339" y="78.3">B13</text>
<text x="64.1" y="85.1">B11</text>
<text x="64.1" y="87.4">B12</text>
<text x="64.1" y="89.7">B13</text>
<text x="76.2" y="85.1">A11</text>
<text x="76.2" y="87.4">A12</text>
<text x="76.2" y="89.7">A13</text>
<text x="130.4" y="85.1">B11</text>
<text x="130.4" y="87.4">B12</text>
<text x="130.4" y="89.7">B13</text>
<text x="142.4" y="85.1">A11</text>
<text x="142.4" y="87.4">A12</text>
<text x="142.4" y="89.7">A13</text>
<text x="199" y="85.1">B11</text>
<text x="199" y="87.4">B12</text>
<text x="199" y="89.7">B13</text>
<text x="211" y="85.1">A11</text>
<text x="211" y="87.4">A12</text>
<text x="211" y="89.7">A13</text>
<text x="327" y="85.1">A10</text>
<text x="328" y="89.7">A8</text>
<text x="328" y="87.4">A9</text>
<text x="339" y="89.7">B8</text>
<text x="339" y="87.4">B9</text>
<text x="339" y="85.1">B10</text>
<text x="64.1" y="92">B14</text>
<text x="64.1" y="94.3">B15</text>
<text x="76.2" y="92">A14</text>
<text x="76.2" y="94.3">A15</text>
<text x="130.4" y="92">B14</text>
<text x="130.4" y="94.3">B15</text>
<text x="142.4" y="92">A14</text>
<text x="142.4" y="94.3">A15</text>
<text x="199" y="92">B14</text>
<text x="199" y="94.3">B15</text>
<text x="211" y="92">A14</text>
<text x="211" y="94.3">A15</text>
<text x="328" y="94.3">A6</text>
<text x="328" y="92">A7</text>
<text x="339" y="94.3">B6</text>
<text x="339" y="92">B7</text>
<text x="64.1" y="96.5">B16</text>
<text x="64.1" y="98.8">B17</text>
<text x="64.1" y="101.1">B18</text>
<text x="76.2" y="96.5">A16</text>
<text x="76.2" y="98.8">A17</text>
<text x="76.2" y="101.1">A18</text>
<text x="130.4" y="96.5">B16</text>
<text x="130.4" y="98.8">B17</text>
<text x="130.4" y="101.1">B18</text>
<text x="142.4" y="96.5">A16</text>
<text x="142.4" y="98.8">A17</text>
<text x="142.4" y="101.1">A18</text>
<text x="199" y="96.5">B16</text>
<text x="199" y="98.8">B17</text>
<text x="199" y="101.1">B18</text>
<text x="211" y="96.5">A16</text>
<text x="211" y="98.8">A17</text>
<text x="211" y="101.1">A18</text>
<text x="328" y="101.1">A3</text>
<text x="328" y="98.8">A4</text>
<text x="328" y="96.5">A5</text>
<text x="339" y="101.1">B3</text>
<text x="339" y="98.8">B4</text>
<text x="339" y="96.5">B5</text>
<text x="64.1" y="103.4">B19</text>
<text x="64.1" y="105.7">B20</text>
<text x="76.2" y="103.4">A19</text>
<text x="76.2" y="105.7">A20</text>
<text x="130.4" y="103.4">B19</text>
<text x="130.4" y="105.7">B20</text>
<text x="142.4" y="103.4">A19</text>
<text x="142.4" y="105.7">A20</text>
<text x="199" y="103.4">B19</text>
<text x="199" y="105.7">B20</text>
<text x="211" y="103.4">A19</text>
<text x="211" y="105.7">A20</text>
<text x="328" y="105.7">A1</text>
<text x="328" y="103.4">A2</text>
<text x="339" y="105.7">B1</text>
<text x="339" y="103.4">B2</text>
<text x="65.2" y="128.5">B1</text>
<text x="65.2" y="130.8">B2</text>
<text x="76.2" y="128.5">A1</text>
<text x="76.2" y="130.8">A2</text>
<text x="131.5" y="128.5">B1</text>
<text x="131.5" y="130.8">B2</text>
<text x="142.4" y="128.5">A1</text>
<text x="142.4" y="130.8">A2</text>
<text x="200" y="128.5">B1</text>
<text x="200" y="130.8">B2</text>
<text x="211" y="128.5">A1</text>
<text x="211" y="130.8">A2</text>
<text x="65.2" y="133.1">B3</text>
<text x="65.2" y="135.4">B4</text>
<text x="65.2" y="137.7">B5</text>
<text x="76.2" y="133.1">A3</text>
<text x="76.2" y="135.4">A4</text>
<text x="76.2" y="137.7">A5</text>
<text x="131.5" y="133.1">B3</text>
<text x="131.5" y="135.4">B4</text>
<text x="131.5" y="137.7">B5</text>
<text x="142.4" y="133.1">A3</text>
<text x="142.4" y="135.4">A4</text>
<text x="142.4" y="137.7">A5</text>
<text x="200" y="133.1">B3</text>
<text x="200" y="135.4">B4</text>
<text x="200" y="137.7">B5</text>
<text x="211" y="133.1">A3</text>
<text x="211" y="135.4">A4</text>
<text x="211" y="137.7">A5</text>
<text x="65.2" y="140">B6</text>
<text x="65.2" y="142.3">B7</text>
<text x="76.2" y="140">A6</text>
<text x="76.2" y="142.3">A7</text>
<text x="131.5" y="140">B6</text>
<text x="131.5" y="142.3">B7</text>
<text x="142.4" y="140">A6</text>
<text x="142.4" y="142.3">A7</text>
<text x="200" y="140">B6</text>
<text x="200" y="142.3">B7</text>
<text x="211" y="140">A6</text>
<text x="211" y="142.3">A7</text>
<text x="64.1" y="149.1">B10</text>
<text x="65.2" y="144.5">B8</text>
<text x="65.2" y="146.8">B9</text>
<text x="76.2" y="144.5">A8</text>
<text x="76.2" y="146.8">A9</text>
<text x="76.2" y="149.1">A10</text>
<text x="130.4" y="149.1">B10</text>
<text x="131.5" y="144.5">B8</text>
<text x="131.5" y="146.8">B9</text>
<text x="142.4" y="144.5">A8</text>
<text x="142.4" y="146.8">A9</text>
<text x="142.4" y="149.1">A10</text>
<text x="199" y="149.1">B10</text>
<text x="200" y="144.5">B8</text>
<text x="200" y="146.8">B9</text>
<text x="211" y="144.5">A8</text>
<text x="211" y="146.8">A9</text>
<text x="211" y="149.1">A10</text>
<text x="64.1" y="151.4">B11</text>
<text x="64.1" y="153.7">B12</text>
<text x="64.1" y="156">B13</text>
<text x="76.2" y="151.4">A11</text>
<text x="76.2" y="153.7">A12</text>
<text x="76.2" y="156">A13</text>
<text x="130.4" y="151.4">B11</text>
<text x="130.4" y="153.7">B12</text>
<text x="130.4" y="156">B13</text>
<text x="142.4" y="151.4">A11</text>
<text x="142.4" y="153.7">A12</text>
<text x="142.4" y="156">A13</text>
<text x="199" y="151.4">B11</text>
<text x="199" y="153.7">B12</text>
<text x="199" y="156">B13</text>
<text x="211" y="151.4">A11</text>
<text x="211" y="153.7">A12</text>
<text x="211" y="156">A13</text>
<text x="64.1" y="158.3">B14</text>
<text x="64.1" y="160.5">B15</text>
<text x="76.2" y="158.3">A14</text>
<text x="76.2" y="160.5">A15</text>
<text x="130.4" y="158.3">B14</text>
<text x="130.4" y="160.5">B15</text>
<text x="142.4" y="158.3">A14</text>
<text x="142.4" y="160.5">A15</text>
<text x="199" y="158.3">B14</text>
<text x="199" y="160.5">B15</text>
<text x="211" y="158.3">A14</text>
<text x="211" y="160.5">A15</text>
<text x="64.1" y="162.8">B16</text>
<text x="64.1" y="165.1">B17</text>
<text x="64.1" y="167.4">B18</text>
<text x="76.2" y="162.8">A16</text>
<text x="76.2" y="165.1">A17</text>
<text x="76.2" y="167.4">A18</text>
<text x="130.4" y="162.8">B16</text>
<text x="130.4" y="165.1">B17</text>
<text x="130.4" y="167.4">B18</text>
<text x="142.4" y="162.8">A16</text>
<text x="142.4" y="165.1">A17</text>
<text x="142.4" y="167.4">A18</text>
<text x="199" y="162.8">B16</text>
<text x="199" y="165.1">B17</text>
<text x="199" y="167.4">B18</text>
<text x="211" y="162.8">A16</text>
<text x="211" y="165.1">A17</text>
<text x="211" y="167.4">A18</text>
<text x="64.1" y="169.7">B19</text>
<text x="64.1" y="172">B20</text>
<text x="76.2" y="169.7">A19</text>
<text x="76.2" y="172">A20</text>
<text x="130.4" y="169.7">B19</text>
<text x="130.4" y="172">B20</text>
<text x="142.4" y="169.7">A19</text>
<text x="142.4" y="172">A20</text>
<text x="199" y="169.7">B19</text>
<text x="199" y="172">B20</text>
<text x="211" y="169.7">A19</text>
<text x="211" y="172">A20</text>
<text x="65.2" y="194.8">B1</text>
<text x="65.2" y="197.1">B2</text>
<text x="76.2" y="194.8">A1</text>
<text x="76.2" y="197.1">A2</text>
<text x="65.2" y="199.4">B3</text>
<text x="65.2" y="201.7">B4</text>
<text x="65.2" y="204">B5</text>
<text x="76.2" y="199.4">A3</text>
<text x="76.2" y="201.7">A4</text>
<text x="76.2" y="204">A5</text>
<text x="65.2" y="206.3">B6</text>
<text x="65.2" y="208.5">B7</text>
<text x="76.2" y="206.3">A6</text>
<text x="76.2" y="208.5">A7</text>
<text x="64.1" y="215.4">B10</text>
<text x="65.2" y="210.8">B8</text>
<text x="65.2" y="213.1">B9</text>
<text x="76.2" y="210.8">A8</text>
<text x="76.2" y="213.1">A9</text>
<text x="76.2" y="215.4">A10</text>
<text x="64.1" y="217.7">B11</text>
<text x="64.1" y="220">B12</text>
<text x="76.2" y="217.7">A11</text>
<text x="76.2" y="220">A12</text>
<text x="64.1" y="222.3">B13</text>
<text x="64.1" y="224.5">B14</text>
<text x="64.1" y="226.8">B15</text>
<text x="76.2" y="222.3">A13</text>
<text x="76.2" y="224.5">A14</text>
<text x="76.2" y="226.8">A15</text>
<text x="64.1" y="229.1">B16</text>
<text x="64.1" y="231.4">B17</text>
<text x="64.1" y="233.7">B18</text>
<text x="76.2" y="229.1">A16</text>
<text x="76.2" y="231.4">A17</text>
<text x="76.2" y="233.7">A18</text>
<text x="64.1" y="236">B19</text>
<text x="64.1" y="238.3">B20</text>
<text x="76.2" y="236">A19</text>
<text x="76.2" y="238.3">A20</text>
</g>
</svg>
